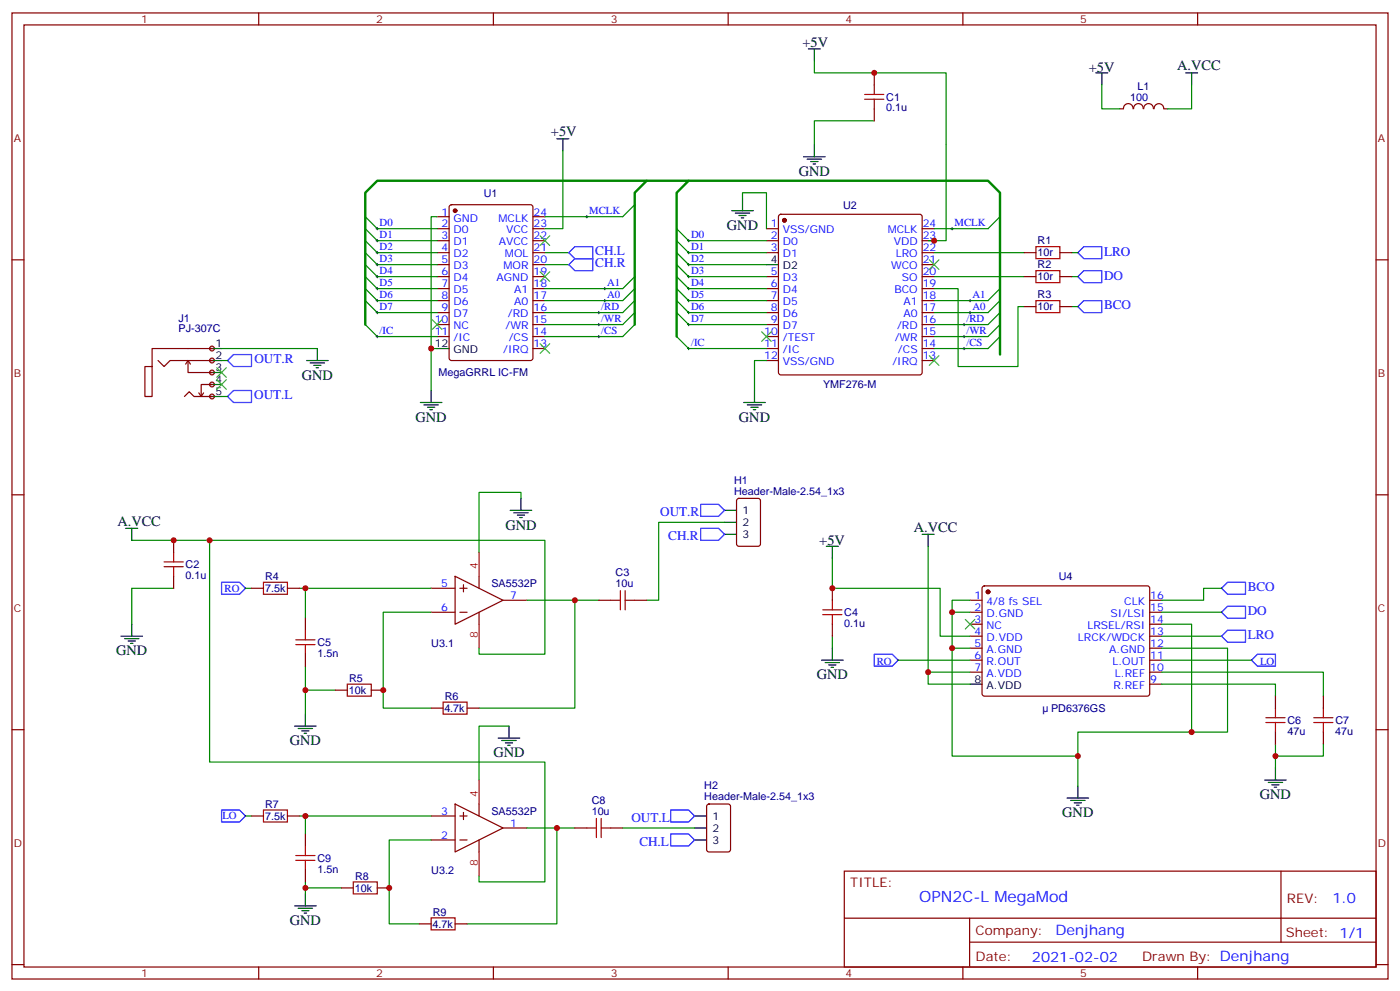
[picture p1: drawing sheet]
<svg xmlns="http://www.w3.org/2000/svg" width="412mm" height="292mm" viewBox="0 0 412 292" stroke-linecap="round" stroke-linejoin="round" font-family="sans-serif">
<g fill="none" stroke="#870000" stroke-width=".35">
<path d="M3.5 3.8h405.4v284.3h-405.4zM7.1 7.3h398.2v277.3h-398.2zM76.2 3.8v3.5M145.3 3.8v3.5M214.5 3.8v3.5M283.6 3.8v3.5M352.8 3.8v3.5M3.5 76.5h3.6M128.8 67.3h3.5M128.8 70.8h3.5M128.8 74.4h3.5M128.8 77.9h3.5"/>
<path d="M128.8 63.8h3.5M132.5 60.5l.5-.2h23.3l.6 .4 .1 44.7-.5 .7h-23.5l-.7-.4v-44.7zM157 67.3h3.5M157 70.8h3.5M157 74.4h3.5M157 77.9h3.5M157 63.8h3.5M225.8 67.3h3.5M225.8 70.8h3.5M225.8 74.4h3.5M229.5 63.3l.5-.2h40.9l.5 .2 .2 .5v45.8l-.2 .5-.5 .2h-40.9l-.5-.2-.2-.5v-45.8zM271.6 67.3h3.6"/>
<path d="M271.6 70.8h3.6M271.6 74.4h3.6M271.6 77.9h3.6M405.3 76.5h3.6M128.8 81.4h3.5M128.8 84.9h3.5M128.8 88.5h3.5M128.8 92h3.5M128.8 95.5h3.5M128.8 99.1h3.5M157 81.4h3.5M157 84.9h3.5"/>
<path d="M157 88.5h3.5M157 92h3.5M157 95.5h3.5M157 99.1h3.5M225.8 81.4h3.5M225.8 84.9h3.5M225.8 88.5h3.5M225.8 92h3.5M225.8 95.5h3.5M225.8 99.1h3.5M271.6 81.4h3.6M271.6 84.9h3.6"/>
<path d="M271.6 88.5h3.6M271.6 92h3.6M271.6 95.5h3.6M271.6 99.1h3.6M157 102.6h3.5M225.8 102.6h3.5M225.8 106.1h3.5M271.6 102.6h3.6M271.6 106.1h3.6M3.5 145.6h3.6M405.3 145.6h3.6M127 173.1h7.1"/>
<path d="M134.1 169.6l14.1 7.1-14.1 7zM135.5 173.1h2.1M136.5 172.1v2.1M141.1 169.6v3.5M148.2 176.7h7M285.8 176.7h3.5M289.5 172.6l.5-.2 48.2 .1 .5 .6-.1 31.4-.6 .4-48.3-.1-.4-.6v-31.1zM338.7 176.7h3.5M127 180.2h7.1M135.5 180.2h2.1M141.1 180.2v3.5M285.8 180.2h3.5"/>
<path d="M285.8 183.7h3.5M285.8 187.3h3.5M285.8 190.8h3.5M285.8 194.3h3.5M285.8 197.8h3.5M338.7 180.2h3.5M338.7 183.7h3.5M338.7 187.3h3.5M338.7 190.8h3.5M338.7 194.3h3.5M338.7 197.8h3.5M3.5 214.8h3.6"/>
<path d="M338.7 201.4h3.5M405.3 214.8h3.6M134.1 236.6l14.1 7.1-14.1 7.1zM136.5 239.1v2.1M141.1 236.6v3.6M127 247.2h7.1M127 240.2h7.1M135.5 247.2h2.1M135.5 240.2h2.1M141.1 247.2v3.6M148.2 243.7h7M248.7 256.4h156.6v28.2h-156.6z"/>
<path d="M377.3 256.4v20.9M248.7 270.2h156.5M285.6 277.3h119.6M285.6 270.2v14.2M3.5 283.9h3.6M76.2 284.6v3.5M145.3 284.6v3.5M214.5 284.6v3.5M283.6 284.6v3.5M352.8 284.6v3.5M405.3 283.9h3.6"/>
</g>
<g fill="#870000" stroke="#870000" stroke-width=".35">
<circle cx="231.1" cy="64.8" r=".53"/>
<circle cx="291" cy="174.2" r=".53"/>
<circle cx="134.1" cy="62" r=".53"/>
</g>
<g fill="none" stroke="#000" stroke-width=".35">
<path d="M238.1 14.4h3.6M239.9 14.4v3.5M164 40.9h3.6M165.8 40.9v3.5M218.7 58.5v3.5M236.7 46.1h6.4M237.8 46.8h4.2M238.8 47.6h2.1M239.5 48.3h.7M239.9 42.6v3.5M215.5 62h6.4M216.6 62.7h4.2"/>
<path d="M217.7 63.4h2.1M218.4 64.1h.7M225.8 77.9h3.5M123.8 118.5h6.4M124.9 119.2h4.2M125.9 119.9h2.2M127 114.9v3.6M128.8 102.6h3.5M219.1 118.5h6.3M220.1 119.2h4.3M221.2 119.9h2.1M222.2 114.9v3.6"/>
<path d="M126.6 120.6h.8M221.9 120.6h.7M35.6 187.3h6.4M36.7 188h4.2M37.7 188.7h2.2M38.5 189.4h.7M38.8 183.7v3.6M242 194.3h6.4M243.1 195h4.2M244.1 195.7h2.1M244.8 196.4h.7M245.2 190.8v3.5"/>
<path d="M86.8 213.7h6.3M87.8 214.4h4.3M88.9 215.1h2.1M89.6 215.8h.7M90 210.2v3.5M146.8 217.2h6.3M147.8 217.9h4.2M148.9 218.7h2.1M149.6 219.4h.7M149.9 213.7v3.5M285.8 201.4h3.5M314.3 234.9h6.4"/>
<path d="M315.4 235.6h4.2M316.4 236.3h2.2M317.1 237h.8M317.5 231.4v3.5M86.8 266.6h6.3M87.8 267.3h4.3M88.9 268h2.1M89.6 268.7h.7M90 263.1v3.5"/>
</g>
<g fill="none" stroke="#008700" stroke-width=".35">
<path d="M239.9 17.9v3.5h38.8v49.4h-5.3M257.5 35.6h-17.6v7M165.8 44.4v22.9h-5.3M218.7 58.5v-1.8h7.1v10.6M107.6 77.9l3.5 3.5h17.7M107.6 74.4l3.5 3.5h17.7M107.6 70.8l3.5 3.6h17.7M107.6 67.3l3.5 3.5h17.7M107.6 63.8l3.5 3.5h17.7M128.8 63.8h-1.8v51.1M160.5 77.9h7.1M160.5 74.4h7.1"/>
<path d="M187 60.3l-3.6 3.5h-22.9M199.3 77.9l3.5 3.5h23M199.3 74.4l3.5 3.5h23M199.3 70.8l3.5 3.6h23M199.3 67.3l3.5 3.5h23M275.2 74.4h26.4M294.6 63.8l-3.6 3.5h-15.8M315.7 74.4h1.8M107.6 95.5l3.5 3.6h17.7M107.6 88.5l3.5 3.5h17.7M107.6 84.9l3.5 3.6h17.7M107.6 81.4l3.5 3.5h17.7"/>
<path d="M187 95.5l-3.6 3.6h-22.9M187 88.5l-3.6 3.5h-22.9M187 84.9l-3.6 3.6h-22.9M187 81.4l-3.6 3.5h-22.9M187 92l-3.6 3.5h-22.9M199.3 99.1l3.5 3.5h23M199.3 92l3.5 3.5h23M199.3 88.5l3.5 3.5h23M199.3 84.9l3.5 3.6h23M199.3 81.4l3.5 3.5h23M275.2 84.9h7v23h17.7v-17.7h1.7M275.2 81.4h26.4"/>
<path d="M294.6 99.1l-3.6 3.5h-15.8M294.6 95.5l-3.6 3.6h-15.8M294.6 88.5l-3.6 3.5h-15.8M294.6 84.9l-3.6 3.6h-15.8M294.6 92l-3.6 3.5h-15.8M315.7 81.4h1.8M315.7 90.2h1.8M127 102.6h1.8M225.8 106.1h-3.6v8.8M38.8 159h121.7v33.5h-19.4v-1.7M61.7 159v65.3h98.8v35.3h-19.4v-1.8M213.4 153.7h-19.4v23h-3.5"/>
<path d="M51.2 173.1h-12.4v10.6M72.3 173.1h1.8M88.2 173.1h38.8M90 173.1v8.9M155.2 176.7h14.1v31.7h-28.2M245.2 164.3v8.8h31.7v14.2h8.9M273.4 160.8v40.6h12.4M285.8 176.7h-5.3v45.8h37M359.8 173.1h-5.3v3.6h-12.3M90 196.1v14.1M127 180.2h-14.1v28.2h14.1M245.2 187.3v3.5"/>
<path d="M264.6 194.3h21.2M280.5 180.2h5.3M342.2 190.8h19.4v24.7h-44.1v15.9M342.2 197.8h47.6v7.1M342.2 180.2h17.6M342.2 187.3h17.6M342.2 194.3h26.5M90 203.1h8.8M342.2 201.4h33.5v3.5M72.3 240.2h1.8M88.2 240.2h38.8M90 240.2v5.3"/>
<path d="M90 259.6v3.5M127 247.2h-12.3v24.7h8.8M155.2 243.7h8.8v28.2h-26.4M164 243.7h5.3M90 261.3h10.5"/>
</g>
<path d="M190.5 53.2l-3.5 3.5v38.8M202.8 53.2h88.2l3.6 3.5v47.7M107.6 95.5v-38.8l3.5-3.5h91.7l-3.5 3.5v42.4" fill="none" stroke="#008700" stroke-width=".71"/>
<path d="M167.6 77.9l1.7-1.8h5.3v3.6h-5.3zM167.6 74.4l1.7-1.8h5.3v3.5h-5.3zM317.5 74.4l1.8-1.8h5.3v3.5h-5.3zM317.5 81.4l1.8-1.7h5.3v3.5h-5.3zM317.5 90.2l1.8-1.7h5.3v3.5h-5.3zM65.3 171.4h5.3l1.7 1.7-1.7 1.8h-5.3zM359.8 173.1l1.8-1.7h5.3v3.5h-5.3zM361.6 178.4h5.3v3.6h-5.3l-1.8-1.8zM257.5 192.5h5.3l1.8 1.8-1.8 1.8h-5.3zM359.8 187.3l1.8-1.8h5.3v3.5h-5.3zM368.7 194.3l1.7-1.8h5.3v3.6h-5.3zM65.3 238.4h5.3l1.7 1.8-1.7 1.7h-5.3z" fill="none" stroke="#00f" stroke-width=".35"/>
<g fill="none" stroke="#000" stroke-width=".29">
<path d="M110.8 67.3h.7M110.8 70.8h.7M110.8 74.4h.7M110.8 77.9h.7M111.1 67v.7M111.1 70.5v.7M111.1 74v.7M111.1 77.5v.7M172.5 63.8h.7M172.9 63.4v.7M202.5 70.8h.7M202.5 74.4h.7"/>
<path d="M202.5 77.9h.7M202.8 70.5v.7M202.8 74v.7M202.8 77.5v.7M280.1 67.3h.7M280.5 67v.7M110.8 81.4h.7M110.8 84.9h.7M110.8 88.5h.7M110.8 92h.7M110.8 99.1h.7M111.1 81.1v.7"/>
<path d="M111.1 84.6v.7M111.1 88.1v.7M111.1 91.7v.7M111.1 98.7v.7M176 92h.7M176 99.1h.7M176 95.5h.7M176.4 91.7v.7M176.4 95.2v.7M176.4 98.7v.7M177.8 84.9h.7M177.8 88.5h.7"/>
<path d="M178.2 84.6v.7M178.2 88.1v.7M202.5 81.4h.7M202.5 84.9h.7M202.5 88.5h.7M202.5 92h.7M202.5 95.5h.7M202.8 81.1v.7M202.8 84.6v.7M202.8 88.1v.7M202.8 91.7v.7M202.8 95.2v.7"/>
<path d="M283.6 99.1h.7M283.6 95.5h.7M284 95.2v.7M284 98.7v.7M285.4 88.5h.7M285.4 92h.7M285.8 88.1v.7M285.8 91.7v.7M202.5 102.6h.7M202.8 102.2v.7M283.6 102.6h.7M284 102.2v.7"/>
</g>
<path d="M141.1 162.6v7M141.1 183.7v7.1M141.1 229.6v7M141.1 250.8v7" fill="none" stroke="#f00" stroke-width=".35"/>
<g fill="#f0f0f0" stroke="#870000" stroke-width=".35">
<circle cx="62.4" cy="116.7" r=".71"/>
<circle cx="62.4" cy="113.2" r=".71"/>
<circle cx="62.4" cy="109.6" r=".71"/>
<circle cx="62.4" cy="106.1" r=".71"/>
<circle cx="62.4" cy="102.6" r=".71"/>
</g>
<g fill="none" stroke="#000" stroke-width=".35">
<path d="M322.8 21.4h3.5M324.6 21.4v3.6M349.2 21.4h3.6M351 21.4v3.6M61.7 102.6h3.6M61.7 106.1h3.6M61.7 109.6h3.6M61.7 113.2h3.6M61.7 116.7h3.6M90.3 106.1h6.4M91.4 106.8h4.2M92.4 107.5h2.1"/>
<path d="M93.1 108.2h.7M93.5 102.6v3.5M37 155.5h3.6M38.8 155.5v3.5M150.3 150.2h6.3M151.3 150.9h4.3M152.4 151.6h2.1M153.1 152.3h.7M153.5 146.7v3.5M213.4 150.2h3.6M213.4 157.3h3.6M213.4 153.7h3.6"/>
<path d="M271.6 157.3h3.6M273.4 157.3v3.5M243.4 160.8h3.5M245.2 160.8v3.5M372.5 229.6h6.4M373.6 230.3h4.2M374.6 231h2.2M375.4 231.7h.7M375.7 226.1v3.5M204.6 247.2h3.5M204.6 240.2h3.5M204.6 243.7h3.5"/>
</g>
<g fill="none" stroke="#870000" stroke-width=".35">
<path d="M257.5 21.4v3.6M257.5 32v3.6M329.8 32h1.1M330.9 32a1.41 1.41 0 0 1 1.5-1.5 1.41 1.41 0 0 1 1.4 1.5M333.9 32a1.41 1.41 0 0 1 1.4-1.5 1.41 1.41 0 0 1 1.4 1.5M336.9 32a1.41 1.41 0 0 1 1.4-1.5 1.41 1.41 0 0 1 1.4 1.5M340 32a1.41 1.41 0 0 1 1.4-1.5 1.41 1.41 0 0 1 1.4 1.5M342.9 32h1.1M301.6 74.4h3.6M312.2 74.4h3.5M301.6 81.4h3.6M301.6 90.2h3.6"/>
<path d="M312.2 81.4h3.5M312.2 90.2h3.5M46.6 106.1l1.7 1.8 1.8-1.8h12.3M54.3 116.7l1.4-1.4 1.4 1.4h5.3M55.4 106.1v3.5h7M55.4 106.1l-.7 1.1M55.4 106.1l.7 1.1M58.6 115.6l.7 1.1M60 115.6l-.7 1.1M62.4 113.2h-3.1v3.5M62.4 102.6h-17.6v5.3h-2.1v8.8h2.1v-8.8M51.2 159v3.6"/>
<path d="M217.2 146.9l.5-.2h5.6l.7 .4v13l-.4 .6-5.9 .1-.7-.5v-12.9zM51.2 169.6v3.5M74.1 173.1h3.5M84.7 173.1h3.5M176.4 176.7h3.5M187 176.7h3.5M245.2 173.1v3.6M90 182v3.5M90 192.5v3.6M245.2 183.7v3.6M98.8 203.1h3.5M109.4 203.1h3.5"/>
<path d="M127 208.4h3.5M137.6 208.4h3.5M375.7 204.9v3.5M375.7 215.5v3.5M389.8 204.9v3.5M389.8 215.5v3.5M208.4 236.8l.4-.2h5.7l.6 .5 .1 12.9-.5 .7-5.9 .1-.6-.5-.1-13zM74.1 240.2h3.5M84.7 240.2h3.5M90 245.5v3.5M90 256v3.6M169.3 243.7h3.6"/>
<path d="M179.9 243.7h3.5M100.5 261.3h3.6M111.1 261.3h3.6M123.5 271.9h3.5M134.1 271.9h3.5"/>
</g>
<path d="M67 106.1l1.8-1.7h5.3v3.5h-5.3zM67 116.7l1.8-1.8h5.3v3.6h-5.3zM206.4 148.4h5.3l1.7 1.8-1.7 1.8h-5.3zM206.4 155.5h5.3l1.7 1.8-1.7 1.7h-5.3zM197.6 238.4h5.2l1.8 1.8-1.8 1.7h-5.2zM197.6 245.5h5.2l1.8 1.7-1.8 1.8h-5.2z" fill="none" stroke="#00f" stroke-width=".35"/>
<g fill="none" stroke="#008700" stroke-width=".35">
<path d="M324.6 25v7h5.2M351 25v7h-7M65.3 106.1h1.7M65.3 116.7h1.7M65.3 102.6h28.2M153.5 146.7v-1.8h-12.4v17.7M169.3 176.7h7.1M273.4 197.8h12.4M280.5 190.8h5.3M342.2 183.7h8.8v31.8M149.9 213.7h-8.8v15.9M375.7 219v7.1"/>
<path d="M389.8 219v3.5h-14.1M183.4 243.7h21.2"/>
</g>
<g fill="none" stroke="#a10000" stroke-width=".35">
<path d="M254.7 29.2h5.6M254.7 27.8h5.6M257.5 25v2.8M257.5 29.2v2.8M305.2 72.6h7v3.5h-7zM305.2 79.7h7v3.5h-7zM305.2 88.5h7v3.5h-7zM48.3 166.8h5.7M48.3 165.4h5.7M51.2 162.6v2.8M51.2 166.8v2.8M77.6 171.4h7.1v3.5h-7.1z"/>
<path d="M179.9 176.7h2.8M182.7 173.8v5.7M184.1 173.8v5.7M184.1 176.7h2.9M242.4 179.5h5.6M245.2 176.7v2.8M87.1 188.3h5.7M87.1 189.7h5.7M90 185.5v2.8M90 189.7v2.8M242.4 180.9h5.6M245.2 180.9v2.8"/>
<path d="M102.3 201.4h7.1v3.5h-7.1zM130.5 206.7h7.1v3.5h-7.1zM372.9 212.7h5.6M372.9 211.2h5.6M375.7 208.4v2.8M375.7 212.7v2.8M387 212.7h5.6M387 211.2h5.6M389.8 208.4v2.8M389.8 212.7v2.8M77.6 238.4h7.1v3.5h-7.1zM87.1 251.8h5.7"/>
<path d="M87.1 253.2h5.7M90 249v2.8M90 253.2v2.8M104.1 259.6h7v3.5h-7zM172.9 243.7h2.8M175.7 240.9v5.6M177.1 240.9v5.6M177.1 243.7h2.8M127 270.2h7.1v3.5h-7.1z"/>
</g>
<g fill="none" stroke="#3c3" stroke-width=".35">
<path d="M159.1 69.4l2.8 2.8M161.9 69.4l-2.8 2.8M273.8 76.5l2.8 2.8M276.6 76.5l-2.8 2.8M127.4 94.1l2.8 2.8M130.2 94.1l-2.8 2.8M159.1 80l2.8 2.8M161.9 80l-2.8 2.8M224.4 97.6l2.8 2.9M227.2 97.6l-2.8 2.9M63.9 108.2l2.8 2.9M63.9 111.8l2.8 2.8"/>
<path d="M66.7 108.2l-2.8 2.9M66.7 111.8l-2.8 2.8M159.1 101.2l2.8 2.8M161.9 101.2l-2.8 2.8M273.8 104.7l2.8 2.8M276.6 104.7l-2.8 2.8M284.3 182.3l2.9 2.8M287.2 182.3l-2.9 2.8"/>
</g>
<g fill="#c00">
<circle cx="127" cy="102.6" r=".88"/>
<circle cx="61.7" cy="159" r=".88"/>
<circle cx="90" cy="173.1" r=".88"/>
<circle cx="90" cy="240.2" r=".88"/>
<circle cx="90" cy="261.3" r=".88"/>
<circle cx="90" cy="203.1" r=".88"/>
<circle cx="164" cy="243.7" r=".88"/>
<circle cx="275.2" cy="70.8" r=".88"/>
<circle cx="169.3" cy="176.7" r=".88"/>
<circle cx="257.5" cy="21.4" r=".88"/>
<circle cx="51.2" cy="159" r=".88"/>
<circle cx="112.9" cy="203.1" r=".88"/>
<circle cx="114.7" cy="261.3" r=".88"/>
<circle cx="273.4" cy="197.8" r=".88"/>
<circle cx="245.2" cy="173.1" r=".88"/>
<circle cx="317.5" cy="222.5" r=".88"/>
<circle cx="351" cy="215.5" r=".88"/>
<circle cx="280.5" cy="180.2" r=".88"/>
<circle cx="280.5" cy="190.8" r=".88"/>
<circle cx="375.7" cy="222.5" r=".88"/>
</g>
<text font-size="4.6" fill="#00f" x="270.8" y="265.4">OPN2C-L MegaMod</text>
<g font-size="4.2">
<text x="236.4" y="13.7">+5V</text>
<text x="320.7" y="21.1">+5V</text>
<text x="346.8" y="20.7">A.VCC</text>
<text x="162.3" y="40.1">+5V</text>
<text x="235.3" y="51.8">GND</text>
<text x="214.1" y="67.7">GND</text>
<text x="88.9" y="111.8">GND</text>
<text x="122.4" y="124.1">GND</text>
<text x="217.7" y="124.1">GND</text>
<text x="34.6" y="154.8">A.VCC</text>
<text x="148.9" y="155.9">GND</text>
<text x="241.3" y="160.4">+5V</text>
<text x="269.2" y="156.6">A.VCC</text>
<text x="34.2" y="192.9">GND</text>
<text x="240.6" y="200">GND</text>
<text x="85.4" y="219.4">GND</text>
<text x="145.3" y="222.9">GND</text>
<text x="371.1" y="235.2">GND</text>
<text x="312.9" y="240.5">GND</text>
<text x="85.4" y="272.3">GND</text>
</g>
<g font-size="4.2" fill="#00f">
<text x="392.5" y="265.7">1.0</text>
<text x="310.9" y="275.2">Denjhang</text>
<text x="304" y="283">2021-02-02</text>
</g>
<g font-size="3.9" fill="#00f">
<text x="175.3" y="75.1">CH.L</text>
<text x="325.2" y="75.2">LRO</text>
<text x="175.3" y="78.6">CH.R</text>
<text x="325.2" y="82.3">DO</text>
<text x="325.2" y="91.1">BCO</text>
<text x="74.9" y="106.9">OUT.R</text>
<text x="74.9" y="117.6">OUT.L</text>
<text x="194.5" y="151.9">OUT.R</text>
<text x="196.9" y="159">CH.R</text>
<text x="367.5" y="174">BCO</text>
<text x="367.5" y="181">DO</text>
<text x="367.5" y="188.1">LRO</text>
<text x="186" y="241.9">OUT.L</text>
<text x="188.3" y="249.1">CH.L</text>
</g>
<g font-size="3.9" fill="#800">
<text x="250.5" y="261">TITLE:</text>
<text x="379.1" y="265.7">REV:</text>
<text x="287.4" y="275.2">Company:</text>
<text x="378.7" y="275.8">Sheet: 1/1</text>
<text x="287.4" y="282.9">Date:</text>
<text x="336.4" y="282.9">Drawn By: Denjhang</text>
</g>
<g font-size="3.2" fill="#800">
<text x="41.6" y="6.8">1</text>
<text x="110.8" y="6.8">2</text>
<text x="179.9" y="6.8">3</text>
<text x="249.1" y="6.8">4</text>
<text x="318.2" y="6.8">5</text>
<text x="4.1" y="41.9">A</text>
<text x="405.9" y="41.9">A</text>
<text x="4.1" y="111.1">B</text>
<text x="405.9" y="111.1">B</text>
<text x="4.1" y="180.2">C</text>
<text x="405.9" y="180.2">C</text>
<text x="4.1" y="249.3">D</text>
<text x="405.9" y="249.3">D</text>
<text x="41.6" y="287.6">1</text>
<text x="110.8" y="287.6">2</text>
<text x="179.9" y="287.6">3</text>
<text x="249.1" y="287.6">4</text>
<text x="318.2" y="287.6">5</text>
</g>
<g font-size="3.2" fill="#000080">
<text x="261.1" y="29.7">C1</text>
<text x="332.9" y="29.7">100</text>
<text x="335" y="26.5">L1</text>
<text x="261.1" y="32.8">0.1u</text>
<text x="142.5" y="57.9">U1</text>
<text x="248.4" y="61.4">U2</text>
<text x="305.7" y="71.9">R1</text>
<text x="305.6" y="75.5">10r</text>
<text x="305.6" y="82.5">10r</text>
<text x="305.7" y="79">R2</text>
<text x="305.7" y="87.8">R3</text>
<text x="52.6" y="94.7">J1</text>
<text x="305.6" y="91.4">10r</text>
<text x="52.6" y="97.8">PJ-307C</text>
<text x="129.1" y="110.8">MegaGRRL IC-FM</text>
<text x="242.5" y="114.3">YMF276-M</text>
<text x="216.3" y="142.4">H1</text>
<text x="216.3" y="145.6">Header-Male-2.54_1x3</text>
<text x="54.7" y="167.3">C2</text>
<text x="54.7" y="170.4">0.1u</text>
<text x="78.1" y="170.7">R4</text>
<text x="144.7" y="172.7">SA5532P</text>
<text x="181.3" y="172.8">10u</text>
<text x="181.3" y="169.6">C3</text>
<text x="311.9" y="170.7">U4</text>
<text x="78.1" y="174.3">7.5k</text>
<text x="248.7" y="184.5">0.1u</text>
<text x="248.7" y="181.4">C4</text>
<text x="93.5" y="190.2">C5</text>
<text x="127.1" y="190.3">U3.1</text>
<text x="93.5" y="193.3">1.5n</text>
<text x="102.8" y="200.7">R5</text>
<text x="102.8" y="204.2">10k</text>
<text x="130.9" y="209.6">4.7k</text>
<text x="131" y="206">R6</text>
<text x="309.6" y="209.6">PD6376GS</text>
<text x="379.2" y="213.1">C6</text>
<text x="393.4" y="213.1">C7</text>
<text x="379.2" y="216.2">47u</text>
<text x="393.3" y="216.2">47u</text>
<text x="207.4" y="232.4">H2</text>
<text x="78.1" y="237.8">R7</text>
<text x="144.7" y="239.7">SA5532P</text>
<text x="174.3" y="239.8">10u</text>
<text x="174.3" y="236.6">C8</text>
<text x="207.5" y="235.6">Header-Male-2.54_1x3</text>
<text x="78.1" y="241.3">7.5k</text>
<text x="93.5" y="256.8">1.5n</text>
<text x="93.5" y="253.7">C9</text>
<text x="127.1" y="257.4">U3.2</text>
<text x="104.6" y="262.5">10k</text>
<text x="104.6" y="258.9">R8</text>
<text x="127.5" y="269.5">R9</text>
<text x="127.4" y="273.1">4.7k</text>
</g>
<g font-size="3.2" fill="#00f">
<text x="130.1" y="63.4">1</text>
<text x="133.6" y="65.2">GND</text>
<text x="146.8" y="65.2">MCLK</text>
<text x="157.2" y="63.4">24</text>
<text x="173.6" y="62.9">MCLK</text>
<text x="111.8" y="66.4">D0</text>
<text x="111.8" y="70">D1</text>
<text x="130.1" y="67">2</text>
<text x="130.1" y="70.5">3</text>
<text x="133.6" y="68.7">D0</text>
<text x="149.1" y="68.7">VCC</text>
<text x="157.2" y="70.5">22</text>
<text x="157.2" y="67">23</text>
<text x="203.6" y="70">D0</text>
<text x="227.1" y="67">1</text>
<text x="227.1" y="70.5">2</text>
<text x="230.6" y="68.7">VSS/GND</text>
<text x="261.5" y="68.7">MCLK</text>
<text x="271.8" y="70.5">23</text>
<text x="271.8" y="67">24</text>
<text x="281.2" y="66.4">MCLK</text>
<text x="111.8" y="73.5">D2</text>
<text x="111.8" y="77">D3</text>
<text x="130.1" y="74">4</text>
<text x="130.1" y="77.5">5</text>
<text x="133.6" y="72.2">D1</text>
<text x="133.6" y="75.8">D2</text>
<text x="146.9" y="72.2">AVCC</text>
<text x="148.7" y="75.8">MOL</text>
<text x="157.2" y="77.5">20</text>
<text x="157.2" y="74">21</text>
<text x="203.6" y="73.5">D1</text>
<text x="203.6" y="77">D2</text>
<text x="227.1" y="74">3</text>
<text x="230.6" y="72.2">D0</text>
<text x="230.6" y="75.8">D1</text>
<text x="263.3" y="72.2">VDD</text>
<text x="263.9" y="75.8">LRO</text>
<text x="271.8" y="77.5">21</text>
<text x="271.8" y="74">22</text>
<text x="111.8" y="80.5">D4</text>
<text x="130.1" y="81.1">6</text>
<text x="133.6" y="79.3">D3</text>
<text x="133.6" y="82.8">D4</text>
<text x="146.2" y="82.8">AGND</text>
<text x="148.3" y="79.3">MOR</text>
<text x="157.2" y="81.1">19</text>
<text x="203.6" y="80.5">D3</text>
<text x="227.1" y="81.1">5</text>
<text x="230.6" y="82.8">D3</text>
<text x="262.5" y="79.3">WCO</text>
<text x="265.7" y="82.8">SO</text>
<text x="271.8" y="81.1">20</text>
<text x="111.8" y="84.1">D5</text>
<text x="111.8" y="87.6">D6</text>
<text x="130.1" y="84.6">7</text>
<text x="130.1" y="88.1">8</text>
<text x="133.6" y="86.4">D5</text>
<text x="133.6" y="89.9">D6</text>
<text x="151.5" y="89.9">A0</text>
<text x="151.5" y="86.4">A1</text>
<text x="157.2" y="88.1">17</text>
<text x="157.2" y="84.6">18</text>
<text x="178.9" y="84.1">A1</text>
<text x="178.9" y="87.6">A0</text>
<text x="203.6" y="84.1">D4</text>
<text x="203.6" y="87.6">D5</text>
<text x="227.1" y="84.6">6</text>
<text x="227.1" y="88.1">7</text>
<text x="230.6" y="86.4">D4</text>
<text x="230.6" y="89.9">D5</text>
<text x="263.4" y="86.4">BCO</text>
<text x="266.1" y="89.9">A1</text>
<text x="271.8" y="88.1">18</text>
<text x="271.8" y="84.6">19</text>
<text x="286.5" y="87.6">A1</text>
<text x="111.8" y="91.1">D7</text>
<text x="128.1" y="95.2">10</text>
<text x="130.1" y="91.7">9</text>
<text x="133.6" y="93.4">D7</text>
<text x="149.6" y="93.4">/RD</text>
<text x="157.2" y="95.2">15</text>
<text x="157.2" y="91.7">16</text>
<text x="177.1" y="91.1">/RD</text>
<text x="177.1" y="94.7">/WR</text>
<text x="203.6" y="91.1">D6</text>
<text x="203.6" y="94.7">D7</text>
<text x="227.1" y="91.7">8</text>
<text x="227.1" y="95.2">9</text>
<text x="230.6" y="93.4">D6</text>
<text x="266.1" y="93.4">A0</text>
<text x="271.8" y="95.2">16</text>
<text x="271.8" y="91.7">17</text>
<text x="284.7" y="94.7">/RD</text>
<text x="286.5" y="91.1">A0</text>
<text x="111.8" y="98.2">/IC</text>
<text x="128.1" y="98.7">11</text>
<text x="133.6" y="96.9">NC</text>
<text x="133.6" y="100.5">/IC</text>
<text x="148.9" y="96.9">/WR</text>
<text x="149.9" y="100.5">/CS</text>
<text x="157.2" y="98.7">14</text>
<text x="177.1" y="98.2">/CS</text>
<text x="203.6" y="101.7">/IC</text>
<text x="225.1" y="98.7">10</text>
<text x="230.6" y="96.9">D7</text>
<text x="230.6" y="100.5">/TEST</text>
<text x="263.5" y="100.5">/WR</text>
<text x="264.2" y="96.9">/RD</text>
<text x="271.8" y="98.7">15</text>
<text x="284.7" y="98.2">/WR</text>
<text x="284.7" y="101.7">/CS</text>
<text x="148.2" y="104">/IRQ</text>
<text x="157.2" y="102.2">13</text>
<text x="225.1" y="102.2">11</text>
<text x="225.1" y="105.8">12</text>
<text x="230.6" y="104">/IC</text>
<text x="230.6" y="107.5">VSS/GND</text>
<text x="262.9" y="107.5">/IRQ</text>
<text x="264.5" y="104">/CS</text>
<text x="271.8" y="105.8">13</text>
<text x="271.8" y="102.2">14</text>
<text x="129.9" y="172.8">5</text>
<text x="66.2" y="174.3">RO</text>
<text x="129.9" y="179.8">6</text>
<text x="150.3" y="176.3">7</text>
<text x="287.1" y="176.3">1</text>
<text x="287.1" y="179.8">2</text>
<text x="290.6" y="178.1">4/8 fs SEL</text>
<text x="331.2" y="178.1">CLK</text>
<text x="338.8" y="179.8">15</text>
<text x="338.8" y="176.3">16</text>
<text x="287.1" y="183.4">3</text>
<text x="290.6" y="181.6">D.GND</text>
<text x="290.6" y="185.1">NC</text>
<text x="320.3" y="185.1">LRSEL/RSI</text>
<text x="327.2" y="181.6">SI/LSI</text>
<text x="338.8" y="183.4">14</text>
<text x="287.1" y="186.9">4</text>
<text x="287.1" y="190.4">5</text>
<text x="290.6" y="188.7">D.VDD</text>
<text x="317.5" y="188.7">LRCK/WDCK</text>
<text x="338.8" y="190.4">12</text>
<text x="338.8" y="186.9">13</text>
<text x="258.3" y="195.6">RO</text>
<text x="287.1" y="194">6</text>
<text x="287.1" y="197.5">7</text>
<text x="290.6" y="192.2">A.GND</text>
<text x="290.6" y="195.7">R.OUT</text>
<text x="326.8" y="192.2">A.GND</text>
<text x="327.7" y="195.7">L.OUT</text>
<text x="338.8" y="197.5">10</text>
<text x="338.8" y="194">11</text>
<text x="371.2" y="195.6">LO</text>
<text x="290.6" y="199.2">A.VDD</text>
<text x="328" y="202.8">R.REF</text>
<text x="328.4" y="199.2">L.REF</text>
<text x="338.8" y="201">9</text>
<text x="129.9" y="239.8">3</text>
<text x="65.5" y="241.2">LO</text>
<text x="150.3" y="243.3">1</text>
<text x="129.9" y="246.9">2</text>
</g>
<g font-size="3.2">
<text x="227.1" y="77.5">4</text>
<text x="230.6" y="79.3">D2</text>
<text x="63.5" y="102.2">1</text>
<text x="63.5" y="105.8">2</text>
<text x="128.1" y="102.2">12</text>
<text x="133.6" y="104">GND</text>
<text x="63.5" y="109.3">3</text>
<text x="63.5" y="112.8">4</text>
<text x="63.5" y="116.3">5</text>
<text x="218.7" y="151.3">1</text>
<text x="218.7" y="154.8">2</text>
<text x="218.7" y="158.3">3</text>
<text x="287.1" y="201">8</text>
<text x="290.6" y="202.8">A.VDD</text>
<text x="209.9" y="241.2">1</text>
<text x="209.9" y="244.8">2</text>
<text x="209.9" y="248.3">3</text>
</g>
<g font-size="3.2" fill="#f00">
<text x="140.8" y="167.5" transform="rotate(-90 140.8 167.5)">4</text>
<text x="140.8" y="187.9" transform="rotate(-90 140.8 187.9)">8</text>
<text x="140.8" y="234.5" transform="rotate(-90 140.8 234.5)">4</text>
<text x="140.8" y="254.9" transform="rotate(-90 140.8 254.9)">8</text>
</g>
</svg>
